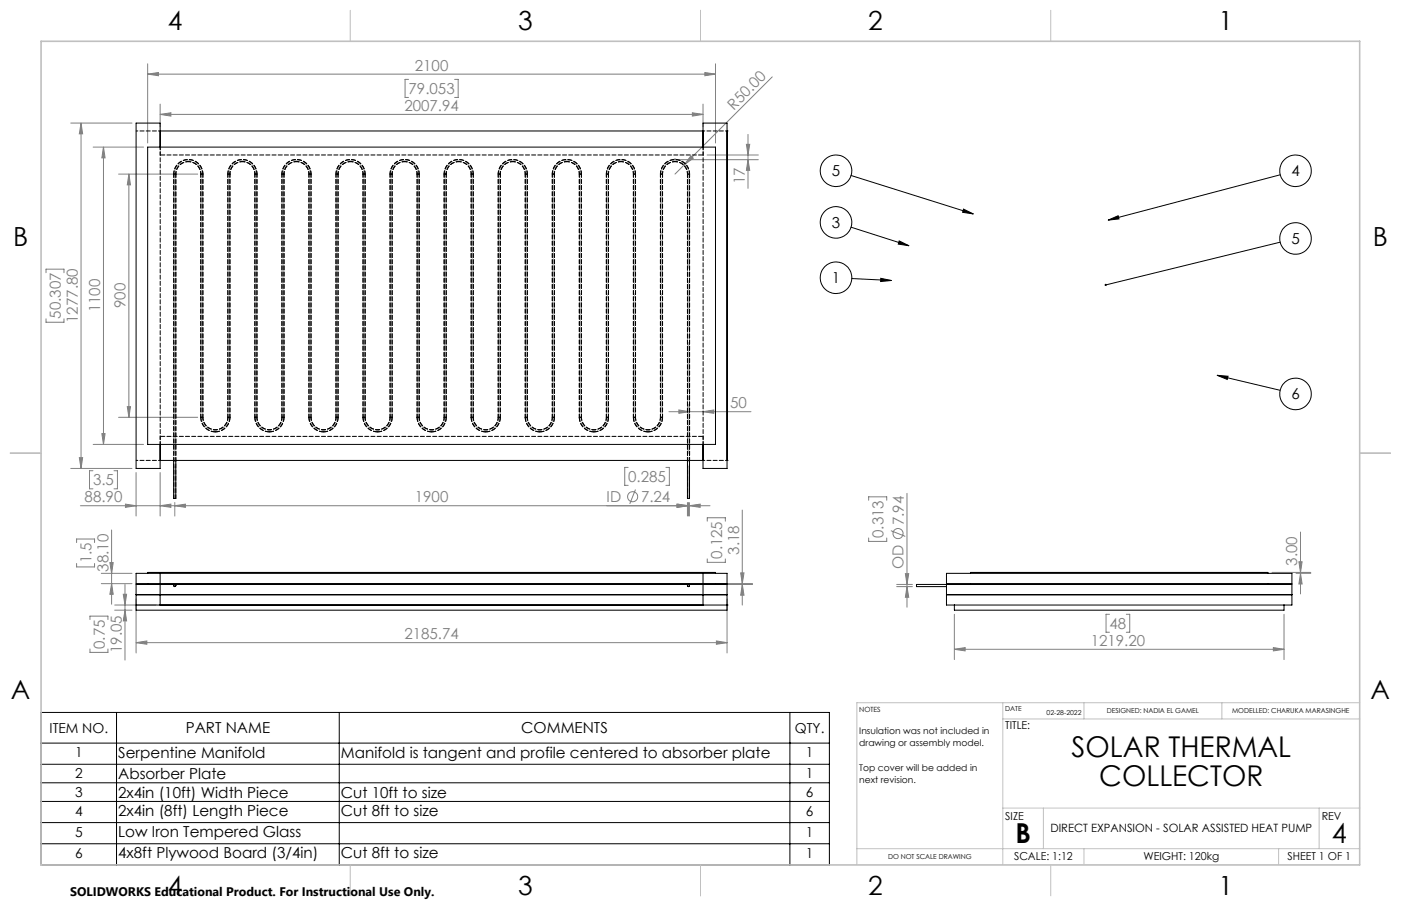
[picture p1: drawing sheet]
<svg xmlns="http://www.w3.org/2000/svg" width="432mm" height="279mm" viewBox="0 0 432 279" stroke-linecap="round" stroke-linejoin="round" font-family="sans-serif">
<g fill="none" stroke="#808080" stroke-width=".31">
<path d="M45.5 19.7v24.4M220.5 19.7v24.4M21.8 38h18.9M25 38l.5 3.3h-1.1zM25 38v106.5M45.5 22.9l3.3-.5v1zM45.5 22.9h175M49.4 35.3l3.3-.5v1zM49.4 32.1v7M49.4 35.3h167.3M125.9 24.5h-1.1v5.6h1.1M140.1 24.5h1.1v5.6h-1.1"/>
<path d="M213.4 34.8l3.3 .5-3.3 .5zM216.7 32.1v7M217.2 22.4l3.3 .5-3.3 .5zM238 23.7l-30 30M28.7 45.4h15.5M31.9 45.4l.5 3.3h-1zM31.9 45.4v91.7M36.5 53.7h24.4M39.7 53.7l.5 3.3h-1zM39.7 53.7v75M209.3 49.2h24.4M212.9 48l.8 .8-2.7 2z"/>
<path d="M217.9 47.8h15.8M230 44.5h1.1l-.6 3.3zM230.5 41.5v16.6M230.5 49.2l.6 3.3h-1.1zM14.2 84.1v-1.1h5.5v1.1M14.2 98.3v1.1h5.5v-1.1M28.7 137.1h15.5M31.4 133.7h1l-.5 3.4zM36.5 128.7h24.4M39.2 125.4h1l-.5 3.3zM206.2 127h25.3M209.2 126.4l3.3 .6-3.3 .5z"/>
<path d="M216.7 127l3.3-.6v1.1zM21.8 144.5h18.9M24.4 141.1h1.1l-.5 3.4zM28.6 145.2h-1v5.5h1M35.1 145.2h1.1v5.5h-1.1M38.7 155.5l3.2 .5-3.2 .5zM41.9 145.7v13.4M49.4 156l3.3-.5v1zM49.4 145.7v13.4M53.9 156l3.2-.5v1zM53.9 155v4.1M193.6 144.1h-1.1v5.6h1.1"/>
<path d="M195.9 151l-1.8 4.4M205.2 144.1h1.1v5.6h-1.1M208.6 155.5l3.3 .5-3.3 .5zM208.9 155.5l3.3 .5-3.3 .5zM211.9 155v4.1M212.2 155v4.1M212.5 156l3.3-.5v1zM212.5 155v4.1M218.8 156h-194M228.8 157.3v29.3M267.7 154.3v-1.1h5.6v1.1M279.5 152.2v35.1"/>
<path d="M23.6 167.3v-1.1h5.5v1.1M23.6 173.8v1h5.5v-1M31.2 176.8h9.5M31.2 180h9.5M33.9 173.5h1l-.5 3.3zM34.4 180l.5 3.3h-1zM34.4 163.4v22.9M50.6 180h181.4M218 160.7v-1h5.6v1M218 172.4v1h5.6v-1M228.3 176.7h1l-.5 3.3zM267.7 165.9v1.1h5.6v-1.1"/>
<path d="M274.6 163.7l4.4 1.7M279 176.9h1.1l-.6 3.3zM392 176.5h12M399.5 176.8h4.5M400.3 173.2h1l-.5 3.3zM400.8 176.8l.5 3.3h-1zM400.8 164.1v19.1M27.7 191.1v-1.1h5.6v1.1M35.3 188.2h5.4M35.3 186.6h12.8M38 183.3h1l-.5 3.3zM38.5 188.2l.5 3.3h-1z"/>
<path d="M38.5 180.2v23.4M41.9 198.2l3.4-.5v1zM41.9 184.7v16.7M41.9 198.2h182.2M217.9 180.2h14.1M220.8 197.7l3.3 .5-3.3 .5zM224.1 184.7v16.7M228.8 180.2l.5 3.4h-1zM276.4 180.9h4.8M276.4 180.2h4.8M279.5 180.9l.6 3.3h-1.1zM294.1 189.4v14"/>
<path d="M341.9 189.4h-1v5.6h1M347.1 189.4h1.1v5.6h-1.1M392.5 199.7l3.2 .5-3.2 .5zM395.7 189.4v14M27.7 200.1v1.1h5.6v-1.1M294.1 200.2l3.4-.5v1zM294.1 200.2h101.6"/>
<circle cx="195" cy="153.2" r="1.56"/>
<circle cx="276.8" cy="164.5" r="1.55"/>
</g>
<g fill="none" stroke="#000" stroke-width=".31">
<path d="M262.3 54.1l37.7 11.9M394.6 53.9l-53 14M262.3 70.1l17.8 5.7M277.1 74.3l3 1.5-3.2-.5zM297 64.5l3 1.5-3.3-.5zM341.6 67.9l3-1.4 .3 1zM394.6 74.7l-53.8 13.2M262.5 85.9l12.2 .6M271.5 85.8l3.2 .7-3.3 .3zM375.1 115.7l19.4 4.7M375.1 115.7l3.4 .3-.3 1zM12.7 219.7h242.9v47h-242.9z"/>
<path d="M35.9 219.7v47M104.6 219.7v47M243.5 219.7v47M12.7 229.2h242.9M12.7 235.7h242.9M12.7 241.4h242.9M12.7 247.2h242.9M12.7 253.7h242.9M12.7 260.2h242.9"/>
<circle cx="257.7" cy="52.7" r="4.9"/>
<circle cx="399.3" cy="52.7" r="4.9"/>
<circle cx="257.7" cy="68.6" r="4.9"/>
<circle cx="399.3" cy="73.5" r="4.9"/>
<circle cx="257.7" cy="85.7" r="4.9"/>
<circle cx="399.3" cy="121.5" r="4.9"/>
</g>
<g fill="none" stroke="#c0c0c0" stroke-width=".31" stroke-dasharray="15.2 1.3 1.3 1.3" stroke-dashoffset="10.6" stroke-linecap="butt">
<path d="M62.2 53.7a4.2 4.2 0 0 0-4.2-4.2 4.2 4.2 0 0 0-4.1 4.2M78.9 53.7a4.2 4.2 0 0 0-4.2-4.2 4.2 4.2 0 0 0-4.2 4.2M95.5 53.7a4.2 4.2 0 0 0-4.1-4.2 4.2 4.2 0 0 0-4.2 4.2M112.2 53.7a4.2 4.2 0 0 0-4.2-4.2 4.2 4.2 0 0 0-4.1 4.2M128.9 53.7a4.2 4.2 0 0 0-4.2-4.2 4.2 4.2 0 0 0-4.2 4.2M145.5 53.7a4.2 4.2 0 0 0-4.1-4.2 4.2 4.2 0 0 0-4.2 4.2M162.2 53.7a4.2 4.2 0 0 0-4.2-4.2 4.2 4.2 0 0 0-4.1 4.2M178.9 53.7a4.2 4.2 0 0 0-4.2-4.2 4.2 4.2 0 0 0-4.2 4.2M195.5 53.7a4.2 4.2 0 0 0-4.1-4.2 4.2 4.2 0 0 0-4.2 4.2M212.2 53.7a4.2 4.2 0 0 0-4.2-4.2 4.2 4.2 0 0 0-4.1 4.2M70.5 128.7a4.2 4.2 0 0 1-4.1 4.2 4.2 4.2 0 0 1-4.2-4.2M87.2 128.7a4.2 4.2 0 0 1-4.2 4.2 4.2 4.2 0 0 1-4.1-4.2"/>
<path d="M103.9 128.7a4.2 4.2 0 0 1-4.2 4.2 4.2 4.2 0 0 1-4.2-4.2M120.5 128.7a4.2 4.2 0 0 1-4.1 4.2 4.2 4.2 0 0 1-4.2-4.2M137.2 128.7a4.2 4.2 0 0 1-4.2 4.2 4.2 4.2 0 0 1-4.1-4.2M153.9 128.7a4.2 4.2 0 0 1-4.2 4.2 4.2 4.2 0 0 1-4.2-4.2M170.5 128.7a4.2 4.2 0 0 1-4.1 4.2 4.2 4.2 0 0 1-4.2-4.2M187.2 128.7a4.2 4.2 0 0 1-4.2 4.2 4.2 4.2 0 0 1-4.1-4.2M203.9 128.7a4.2 4.2 0 0 1-4.2 4.2 4.2 4.2 0 0 1-4.2-4.2"/>
</g>
<g fill="none" stroke="#c0c0c0" stroke-width=".31">
<path d="M108 3.2v9.5M215.9 3.2v9.5M323.8 3.2v9.5M207.5 49.2h1M207.7 48.9l.7 .7M208 48.7v1M208.4 48.9l-.7 .7M3.1 139.7h9.6M419.1 139.7h9.5M309.1 216.7v50M334.1 216.7v5M376.6 216.7v5"/>
<path d="M419.1 216.7h-155v50M309.1 221.7h110M309.1 249.2h110M321.6 249.2v12.5M406.6 249.2v12.5M108 266.7v9.6M215.9 266.7v9.6M264.1 261.7h155M323.8 266.7v9.6M334.1 261.7v5M394.1 261.7v5"/>
</g>
<path d="M53.9 53.7v100M212.2 153.7v-100" fill="none" stroke="#c0c0c0" stroke-width=".31" stroke-dasharray="15.2 1.3 1.3 1.3" stroke-dashoffset="5.2"/>
<g fill="none" stroke="#c0c0c0" stroke-width=".31" stroke-dasharray="15.2 1.3 1.3 1.3" stroke-dashoffset="-1.3">
<path d="M70.5 53.7v75M87.2 53.7v75M103.9 53.7v75M120.5 53.7v75M137.2 53.7v75M153.9 53.7v75M170.5 53.7v75M187.2 53.7v75M203.9 53.7v75M62.2 128.7v-75M78.9 128.7v-75M95.5 128.7v-75"/>
<path d="M112.2 128.7v-75M128.9 128.7v-75M145.5 128.7v-75M162.2 128.7v-75M178.9 128.7v-75M195.5 128.7v-75"/>
</g>
<path d="M12.7 12.7h406.4v254h-406.4z" fill="none" stroke="#c0c0c0" stroke-width=".5"/>
<path d="M297 64.5l3 1.5-3.3-.5zM277.1 74.3l3 1.5-3.2-.5zM341.6 67.9l3-1.4 .3 1zM375.1 115.7l3.4 .3-.3 1zM340.6 87.6l-.1 .3h.3h-.3a.34 .34 0 0 0 .4 .3 .34 .34 0 0 0 .2-.5 .34 .34 0 0 0-.5-.1zM271.5 85.8l3.2 .7-3.3 .3z" fill="#000"/>
<g fill="#808080">
<path d="M212.9 48l.8 .8-2.7 2z"/>
<path d="M53.9 156l3.2-.5v1zM208.9 155.5l3.3 .5-3.3 .5z"/>
<path d="M230.5 49.2l.6 3.3h-1.1zM230 44.5h1.1l-.6 3.3z"/>
<path d="M39.2 125.4h1l-.5 3.3zM39.7 53.7l.5 3.3h-1z"/>
<path d="M49.4 156l3.3-.5v1zM38.7 155.5l3.2 .5-3.2 .5z"/>
<path d="M41.9 198.2l3.4-.5v1zM220.8 197.7l3.3 .5-3.3 .5zM49.4 35.3l3.3-.5v1zM213.4 34.8l3.3 .5-3.3 .5zM208.6 155.5l3.3 .5-3.3 .5zM212.5 156l3.3-.5v1zM294.1 200.2l3.4-.5v1zM392.5 199.7l3.2 .5-3.2 .5z"/>
<path d="M209.2 126.4l3.3 .6-3.3 .5zM216.7 127l3.3-.6v1.1z"/>
<path d="M217.2 22.4l3.3 .5-3.3 .5zM45.5 22.9l3.3-.5v1z"/>
<path d="M38.5 188.2l.5 3.3h-1zM38 183.3h1l-.5 3.3zM279.5 180.9l.6 3.3h-1.1zM279 176.9h1.1l-.6 3.3z"/>
<path d="M400.3 173.2h1l-.5 3.3zM400.8 176.8l.5 3.3h-1z"/>
<path d="M33.9 173.5h1l-.5 3.3zM34.4 180l.5 3.3h-1zM228.3 176.7h1l-.5 3.3zM228.8 180.2l.5 3.4h-1zM31.9 45.4l.5 3.3h-1zM31.4 133.7h1l-.5 3.4zM25 38l.5 3.3h-1.1zM24.4 141.1h1.1l-.5 3.4z"/>
</g>
<g fill="none" stroke="#000" stroke-width=".31">
<path d="M45.5 45.4h175v91.7h-175zM49.4 45.4v-7.4h-7.5v106.5h7.5v-7.4M49.4 40.4h167.3M216.7 45.4v-7.4h7.4v106.5h-7.4v-7.4M224.1 40.4h.1M49.4 142h167.3M53.5 142v11.7h.7v-11.7M211.9 142v11.7h.6v-11.7M224.1 142h.1M41.9 176.8h182.2v3.2h-182.2zM45.5 176.8v-.3h175v.3M45.5 180v.2"/>
<path d="M49.4 176.8v3.2M216.7 176.8v3.2M220.5 180v.2M291.7 176.8h106.5v3.2h-106.5zM299.1 176.8v-.3h91.7v.3M299.1 180v.2M390.8 180v.2M41.9 180.2h182.2v8h-182.2zM41.9 186.6h182.2M41.9 183.4h182.2M49.4 180.2v6.4M216.7 180.2v6.4"/>
<path d="M224.1 186.6h.1M291.7 180.2v6.4h106.5v-6.4h-115.7v.7h9.2M291.7 183.4h106.5M294.1 186.6v1.6h101.6v-1.6"/>
<circle cx="53.8" cy="180.6" r=".34"/>
<circle cx="53.9" cy="180.6" r=".3"/>
<circle cx="212.2" cy="180.6" r=".31"/>
<circle cx="212.2" cy="180.6" r=".34"/>
</g>
<g fill="none" stroke="#000" stroke-width=".31" stroke-dasharray="1.3 .6" stroke-dashoffset=".7">
<path d="M49.4 40.4h-7.4M54.2 53.7h-.7h.7M61.9 53.7h.6h-.6M70.9 53.7h-.7h.7M78.5 53.7h.7h-.7M87.5 53.7h-.6h.6M95.2 53.7h.7h-.7M104.2 53.7h-.7h.7M111.9 53.7h.6h-.6M120.9 53.7h-.7h.7M128.5 53.7h.7h-.7M137.5 53.7h-.6h.6"/>
<path d="M145.2 53.7h.7h-.7M154.2 53.7h-.7h.7M161.9 53.7h.6h-.6M170.9 53.7h-.7h.7M178.5 53.7h.7h-.7M187.5 53.7h-.6h.6M195.2 53.7h.7h-.7M204.2 53.7h-.7h.7M211.9 53.7h.6h-.6M224.1 40.4h-7.4M61.9 128.7h.6h-.6M70.9 128.7h-.7h.7"/>
<path d="M78.5 128.7h.7h-.7M87.5 128.7h-.6h.6M95.2 128.7h.7h-.7M104.2 128.7h-.7h.7M111.9 128.7h.6h-.6M120.9 128.7h-.7h.7M128.5 128.7h.7h-.7M137.5 128.7h-.6h.6M145.2 128.7h.7h-.7M154.2 128.7h-.7h.7M161.9 128.7h.6h-.6M170.9 128.7h-.7h.7"/>
<path d="M178.5 128.7h.7h-.7M187.5 128.7h-.6h.6M195.2 128.7h.7h-.7M204.2 128.7h-.7h.7M42 142h7.4M216.7 142h7.4"/>
</g>
<g fill="none" stroke="#000" stroke-width=".31" stroke-dasharray="1.3 .6" stroke-dashoffset=".6">
<path d="M53.6 53.7h.6h-.6M61.9 53.7h.6h-.6M70.2 53.7h.6h-.6M78.6 53.7h.6h-.6M86.9 53.7h.6h-.6M95.2 53.7h.6h-.6M103.6 53.7h.6h-.6M111.9 53.7h.6h-.6M120.2 53.7h.6h-.6M128.6 53.7h.6h-.6M136.9 53.7h.6h-.6M145.2 53.7h.6h-.6"/>
<path d="M153.6 53.7h.6h-.6M161.9 53.7h.6h-.6M170.2 53.7h.6h-.6M178.6 53.7h.6h-.6M186.9 53.7h.6h-.6M195.2 53.7h.6h-.6M203.6 53.7h.6h-.6M211.9 53.7h.6h-.6M62.5 128.7h-.6h.6M70.8 128.7h-.6h.6M79.2 128.7h-.6h.6M87.5 128.7h-.6h.6"/>
<path d="M95.8 128.7h-.6h.6M104.2 128.7h-.6h.6M112.5 128.7h-.6h.6M120.8 128.7h-.6h.6M129.2 128.7h-.6h.6M137.5 128.7h-.6h.6M145.8 128.7h-.6h.6M154.2 128.7h-.6h.6M162.5 128.7h-.6h.6M170.8 128.7h-.6h.6M179.2 128.7h-.6h.6M187.5 128.7h-.6h.6"/>
<path d="M195.8 128.7h-.6h.6M204.2 128.7h-.6h.6"/>
</g>
<path d="M49.4 47.8h167.3M49.4 134.6h167.3" fill="none" stroke="#000" stroke-width=".31" stroke-dasharray="1.3 .6" stroke-dashoffset="-.2"/>
<path d="M49.4 47.8v-2.4M216.7 47.8v-2.4M49.4 137v-2.4M216.7 137v-2.4" fill="none" stroke="#000" stroke-width=".31" stroke-dasharray="1.3 .6" stroke-dashoffset=".4"/>
<g fill="none" stroke="#000" stroke-width=".31" stroke-dasharray="1.3 .6" stroke-dashoffset=".5">
<path d="M54.2 53.7a3.9 3.9 0 0 1 3.8-3.9M54.2 53.7a3.8 3.8 0 0 1 3.8-3.9M58 49.8a3.8 3.8 0 0 1 3.9 3.9M58 49.8a3.9 3.9 0 0 1 3.9 3.9M70.8 53.7a3.9 3.9 0 0 1 3.9-3.9M70.9 53.7a3.8 3.8 0 0 1 3.8-3.9M74.7 49.8a3.8 3.8 0 0 1 3.8 3.9M74.7 49.8a3.9 3.9 0 0 1 3.9 3.9M87.5 53.7a3.9 3.9 0 0 1 3.9-3.9M87.5 53.7a3.8 3.8 0 0 1 3.9-3.9M91.4 49.8a3.8 3.8 0 0 1 3.8 3.9M91.4 49.8a3.9 3.9 0 0 1 3.8 3.9"/>
<path d="M104.2 53.7a3.9 3.9 0 0 1 3.8-3.9M104.2 53.7a3.8 3.8 0 0 1 3.8-3.9M108 49.8a3.8 3.8 0 0 1 3.9 3.9M108 49.8a3.9 3.9 0 0 1 3.9 3.9M120.8 53.7a3.9 3.9 0 0 1 3.9-3.9M120.9 53.7a3.8 3.8 0 0 1 3.8-3.9M124.7 49.8a3.8 3.8 0 0 1 3.8 3.9M124.7 49.8a3.9 3.9 0 0 1 3.9 3.9M137.5 53.7a3.9 3.9 0 0 1 3.9-3.9M137.5 53.7a3.8 3.8 0 0 1 3.9-3.9M141.4 49.8a3.8 3.8 0 0 1 3.8 3.9M141.4 49.8a3.9 3.9 0 0 1 3.8 3.9"/>
<path d="M154.2 53.7a3.9 3.9 0 0 1 3.8-3.9M154.2 53.7a3.8 3.8 0 0 1 3.8-3.9M158 49.8a3.8 3.8 0 0 1 3.9 3.9M158 49.8a3.9 3.9 0 0 1 3.9 3.9M170.8 53.7a3.9 3.9 0 0 1 3.9-3.9M170.9 53.7a3.8 3.8 0 0 1 3.8-3.9M174.7 49.8a3.8 3.8 0 0 1 3.8 3.9M174.7 49.8a3.9 3.9 0 0 1 3.9 3.9M187.5 53.7a3.9 3.9 0 0 1 3.9-3.9M187.5 53.7a3.8 3.8 0 0 1 3.9-3.9M191.4 49.8a3.8 3.8 0 0 1 3.8 3.9M191.4 49.8a3.9 3.9 0 0 1 3.8 3.9"/>
<path d="M204.2 53.7a3.9 3.9 0 0 1 3.8-3.9M204.2 53.7a3.8 3.8 0 0 1 3.8-3.9M208 49.8a3.8 3.8 0 0 1 3.9 3.9M208 49.8a3.9 3.9 0 0 1 3.9 3.9M49.4 137v-91.6M216.7 137v-91.6"/>
</g>
<g fill="none" stroke="#000" stroke-width=".31" stroke-dasharray="1.3 .6" stroke-dashoffset=".2">
<path d="M53.6 53.7v100M62.5 53.7a4.5 4.5 0 0 0-4.5-4.5 4.5 4.5 0 0 0-4.5 4.5M79.2 53.7a4.5 4.5 0 0 0-4.5-4.5 4.5 4.5 0 0 0-4.5 4.5M95.9 53.7a4.5 4.5 0 0 0-4.5-4.5 4.5 4.5 0 0 0-4.5 4.5M112.5 53.7a4.5 4.5 0 0 0-4.5-4.5 4.5 4.5 0 0 0-4.5 4.5M129.2 53.7a4.5 4.5 0 0 0-4.5-4.5 4.5 4.5 0 0 0-4.5 4.5M145.9 53.7a4.5 4.5 0 0 0-4.5-4.5 4.5 4.5 0 0 0-4.5 4.5M162.5 53.7a4.5 4.5 0 0 0-4.5-4.5 4.5 4.5 0 0 0-4.5 4.5M179.2 53.7a4.5 4.5 0 0 0-4.5-4.5 4.5 4.5 0 0 0-4.5 4.5M195.9 53.7a4.5 4.5 0 0 0-4.5-4.5 4.5 4.5 0 0 0-4.5 4.5M211.9 53.7v100M212.5 53.7a4.5 4.5 0 0 0-4.5-4.5 4.5 4.5 0 0 0-4.5 4.5"/>
<path d="M54.2 153.7v-100M212.5 153.7v-100"/>
</g>
<g fill="none" stroke="#000" stroke-width=".31" stroke-dasharray="1.3 .6" stroke-dashoffset=".3">
<path d="M53.5 53.7v88.3M61.9 53.7v75M62.5 53.7a4.5 4.5 0 0 0-4.5-4.5 4.5 4.5 0 0 0-4.4 4.5M70.2 53.7v75M78.5 53.7v75M78.6 53.7v75M79.2 53.7a4.5 4.5 0 0 0-4.5-4.5 4.5 4.5 0 0 0-4.5 4.5M86.9 53.7v75M95.2 53.7v75M95.8 53.7a4.5 4.5 0 0 0-4.4-4.5 4.5 4.5 0 0 0-4.5 4.5M103.5 53.7v75M103.6 53.7v75"/>
<path d="M111.9 53.7v75M112.5 53.7a4.5 4.5 0 0 0-4.5-4.5 4.5 4.5 0 0 0-4.4 4.5M120.2 53.7v75M128.5 53.7v75M128.6 53.7v75M129.2 53.7a4.5 4.5 0 0 0-4.5-4.5 4.5 4.5 0 0 0-4.5 4.5M136.9 53.7v75M145.2 53.7v75M145.8 53.7a4.5 4.5 0 0 0-4.4-4.5 4.5 4.5 0 0 0-4.5 4.5M153.5 53.7v75M153.6 53.7v75M161.9 53.7v75"/>
<path d="M162.5 53.7a4.5 4.5 0 0 0-4.5-4.5 4.5 4.5 0 0 0-4.4 4.5M170.2 53.7v75M178.5 53.7v75M178.6 53.7v75M179.2 53.7a4.5 4.5 0 0 0-4.5-4.5 4.5 4.5 0 0 0-4.5 4.5M186.9 53.7v75M195.2 53.7v75M195.8 53.7a4.5 4.5 0 0 0-4.4-4.5 4.5 4.5 0 0 0-4.5 4.5M203.5 53.7v75M203.6 53.7v75M211.9 53.7v88.3M212.5 53.7a4.5 4.5 0 0 0-4.5-4.5 4.5 4.5 0 0 0-4.4 4.5"/>
<path d="M62.5 128.7v-75M70.2 128.7a3.8 3.8 0 0 1-3.8 3.8 3.8 3.8 0 0 1-3.9-3.8M70.2 128.7a3.9 3.9 0 0 1-3.8 3.9 3.9 3.9 0 0 1-3.9-3.9M70.8 128.7v-75M70.9 128.7v-75M79.2 128.7v-75M86.9 128.7a3.8 3.8 0 0 1-3.9 3.8 3.8 3.8 0 0 1-3.8-3.8M86.9 128.7a3.9 3.9 0 0 1-3.9 3.9 3.9 3.9 0 0 1-3.8-3.9M87.5 128.7v-75M95.8 128.7v-75M95.9 128.7v-75M103.5 128.7a3.8 3.8 0 0 1-3.8 3.8 3.8 3.8 0 0 1-3.8-3.8"/>
<path d="M103.6 128.7a3.9 3.9 0 0 1-3.9 3.9 3.9 3.9 0 0 1-3.9-3.9M104.2 128.7v-75M112.5 128.7v-75M120.2 128.7a3.8 3.8 0 0 1-3.8 3.8 3.8 3.8 0 0 1-3.9-3.8M120.2 128.7a3.9 3.9 0 0 1-3.8 3.9 3.9 3.9 0 0 1-3.9-3.9M120.8 128.7v-75M120.9 128.7v-75M129.2 128.7v-75M136.9 128.7a3.8 3.8 0 0 1-3.9 3.8 3.8 3.8 0 0 1-3.8-3.8M136.9 128.7a3.9 3.9 0 0 1-3.9 3.9 3.9 3.9 0 0 1-3.8-3.9M137.5 128.7v-75M145.8 128.7v-75"/>
<path d="M145.9 128.7v-75M153.5 128.7a3.8 3.8 0 0 1-3.8 3.8 3.8 3.8 0 0 1-3.8-3.8M153.6 128.7a3.9 3.9 0 0 1-3.9 3.9 3.9 3.9 0 0 1-3.9-3.9M154.2 128.7v-75M162.5 128.7v-75M170.2 128.7a3.8 3.8 0 0 1-3.8 3.8 3.8 3.8 0 0 1-3.9-3.8M170.2 128.7a3.9 3.9 0 0 1-3.8 3.9 3.9 3.9 0 0 1-3.9-3.9M170.8 128.7v-75M170.9 128.7v-75M179.2 128.7v-75M186.9 128.7a3.8 3.8 0 0 1-3.9 3.8 3.8 3.8 0 0 1-3.8-3.8M186.9 128.7a3.9 3.9 0 0 1-3.9 3.9 3.9 3.9 0 0 1-3.8-3.9"/>
<path d="M187.5 128.7v-75M195.8 128.7v-75M195.9 128.7v-75M203.5 128.7a3.8 3.8 0 0 1-3.8 3.8 3.8 3.8 0 0 1-3.8-3.8M203.6 128.7a3.9 3.9 0 0 1-3.9 3.9 3.9 3.9 0 0 1-3.9-3.9M204.2 128.7v-75M54.2 142v-88.3M212.5 142v-88.3"/>
</g>
<g fill="none" stroke="#000" stroke-width=".31" stroke-dasharray="1.3 .6">
<path d="M61.9 128.7a4.5 4.5 0 0 0 4.5 4.5M66.4 133.2a4.5 4.5 0 0 0 4.5-4.5M66.4 133.2a4.5 4.5 0 0 0 4.4-4.5M78.5 128.7a4.5 4.5 0 0 0 4.5 4.5M78.6 128.7a4.5 4.5 0 0 0 4.4 4.5M83 133.2a4.5 4.5 0 0 0 4.5-4.5M95.2 128.7a4.5 4.5 0 0 0 4.5 4.5M99.7 133.2a4.5 4.5 0 0 0 4.5-4.5M111.9 128.7a4.5 4.5 0 0 0 4.5 4.5M116.4 133.2a4.5 4.5 0 0 0 4.5-4.5M116.4 133.2a4.5 4.5 0 0 0 4.4-4.5M128.5 128.7a4.5 4.5 0 0 0 4.5 4.5"/>
<path d="M128.6 128.7a4.5 4.5 0 0 0 4.4 4.5M133 133.2a4.5 4.5 0 0 0 4.5-4.5M145.2 128.7a4.5 4.5 0 0 0 4.5 4.5M149.7 133.2a4.5 4.5 0 0 0 4.5-4.5M161.9 128.7a4.5 4.5 0 0 0 4.5 4.5M166.4 133.2a4.5 4.5 0 0 0 4.5-4.5M166.4 133.2a4.5 4.5 0 0 0 4.4-4.5M178.5 128.7a4.5 4.5 0 0 0 4.5 4.5M178.6 128.7a4.5 4.5 0 0 0 4.4 4.5M183 133.2a4.5 4.5 0 0 0 4.5-4.5M195.2 128.7a4.5 4.5 0 0 0 4.5 4.5M199.7 133.2a4.5 4.5 0 0 0 4.5-4.5"/>
</g>
<g font-size="8.8">
<text x="330.3" y="233.5">SOLAR THERMAL</text>
<text x="338.8" y="242.4">COLLECTOR</text>
</g>
<g font-size="8.5">
<text x="313" y="259.9">B</text>
<text x="410.5" y="259.9">4</text>
</g>
<g font-size="8.1">
<text x="51.7" y="9.3">4</text>
<text x="159.7" y="9.3">3</text>
<text x="267.6" y="9.3">2</text>
<text x="375.6" y="9.3">1</text>
<text x="4" y="76">B</text>
<text x="423.1" y="76">B</text>
<text x="3.3" y="215.7">A</text>
<text x="422.4" y="215.7">A</text>
<text x="51.7" y="276">4</text>
<text x="159.7" y="276">3</text>
<text x="267.6" y="276">2</text>
<text x="375.6" y="276">1</text>
</g>
<g font-size="4.7" fill="#808080">
<text x="127.9" y="21.8">2100</text>
<text x="125.9" y="29">79.053</text>
<text x="124.6" y="34.3">2007.94</text>
<text x="226.2" y="34.1" transform="rotate(-45 226.2 34.1)">R50.00</text>
<text x="229.6" y="56.8" transform="rotate(-90 229.6 56.8)">17</text>
<text x="38.7" y="95.1" transform="rotate(-90 38.7 95.1)">900</text>
<text x="18.7" y="98.3" transform="rotate(-90 18.7 98.3)">50.307</text>
<text x="24" y="99.6" transform="rotate(-90 24 99.6)">1277.80</text>
<text x="30.9" y="96.4" transform="rotate(-90 30.9 96.4)">1100</text>
<text x="225" y="125.9">50</text>
<text x="28.7" y="149.7">3.5</text>
<text x="193.6" y="148.7">0.285</text>
<text x="26.1" y="154.9">88.90</text>
<text x="127.9" y="154.9">1900</text>
<text x="187" y="154.9">ID</text>
<text x="197.6" y="154.9">7.24</text>
<text x="278.6" y="162" transform="rotate(-90 278.6 162)">7.94</text>
<text x="272.3" y="165.9" transform="rotate(-90 272.3 165.9)">0.313</text>
<text x="28.2" y="173.8" transform="rotate(-90 28.2 173.8)">1.5</text>
<text x="222.5" y="172.3" transform="rotate(-90 222.5 172.3)">0.125</text>
<text x="227.8" y="171.1" transform="rotate(-90 227.8 171.1)">3.18</text>
<text x="33.4" y="176.3" transform="rotate(-90 33.4 176.3)">38.10</text>
<text x="278.5" y="175.5" transform="rotate(-90 278.5 175.5)">OD</text>
<text x="399.8" y="174.4" transform="rotate(-90 399.8 174.4)">3.00</text>
<text x="124.6" y="197.1">2185.74</text>
<text x="342" y="194">48</text>
<text x="32.3" y="200.1" transform="rotate(-90 32.3 200.1)">0.75</text>
<text x="37.5" y="201.4" transform="rotate(-90 37.5 201.4)">19.05</text>
<text x="336.2" y="199.2">1219.20</text>
</g>
<g font-size="4.7">
<text x="256.4" y="54.3">5</text>
<text x="398" y="54.3">4</text>
<text x="256.4" y="70.2">3</text>
<text x="398" y="75.2">5</text>
<text x="256.4" y="87.3">1</text>
<text x="398" y="123.1">6</text>
<text x="57.2" y="226.1">PART NAME</text>
<text x="160.7" y="226.1">COMMENTS</text>
<text x="36.4" y="233.6">Serpentine Manifold</text>
<text x="105.1" y="233.6">Manifold is tangent and profile centered to absorber plate</text>
<text x="36.4" y="240.2">Absorber Plate</text>
<text x="36.4" y="245.9">2x4in (10ft) Width Piece</text>
<text x="105.1" y="245.9">Cut 10ft to size</text>
<text x="36.4" y="251.6">2x4in (8ft) Length Piece</text>
<text x="105.1" y="251.6">Cut 8ft to size</text>
<text x="36.4" y="258.2">Low Iron Tempered Glass</text>
<text x="36.4" y="264.7">4x8ft Plywood Board (3/4in)</text>
<text x="105.1" y="264.7">Cut 8ft to size</text>
</g>
<g font-size="4.2">
<text x="15.3" y="225.9">ITEM NO.</text>
<text x="245" y="225.9">QTY.</text>
<text x="23.1" y="233.5">1</text>
<text x="248.4" y="233.5">1</text>
<text x="23.1" y="240">2</text>
<text x="23.1" y="245.8">3</text>
<text x="248.4" y="240.1">1</text>
<text x="248.4" y="245.8">6</text>
<text x="23.1" y="251.5">4</text>
<text x="248.4" y="251.5">6</text>
<text x="23.1" y="258">5</text>
<text x="248.4" y="258">1</text>
<text x="23.1" y="264.6">6</text>
<text x="248.4" y="264.6">1</text>
</g>
<text font-size="3.8" x="21.6" y="276.3">SOLIDWORKS Educational Product. For Instructional Use Only.</text>
<text font-size="3.5" x="323.7" y="256.4">DIRECT EXPANSION - SOLAR ASSISTED HEAT PUMP</text>
<g font-size="3.4">
<text x="309.8" y="224.9">TITLE:</text>
<text x="309.8" y="252.8">SIZE</text>
<text x="407.4" y="252.8">REV</text>
<text x="312.6" y="265.2">SCALE: 1:12</text>
<text x="352.4" y="265.2">WEIGHT: 120kg</text>
<text x="396.8" y="265.2">SHEET 1 OF 1</text>
</g>
<g font-size="2.8">
<text x="264.9" y="226.3">Insulation was not included in</text>
<text x="264.9" y="230.2">drawing or assembly model.</text>
<text x="264.9" y="237.8">Top cover will be added in</text>
<text x="264.9" y="241.6">next revision.</text>
</g>
<text font-size="2.2" x="264.9" y="219.6">NOTES</text>
<g font-size="2.1">
<text x="309.8" y="219.1">DATE</text>
<text x="322.6" y="220.5">02-28-2022</text>
<text x="341.2" y="219.8">DESIGNED: NADIA EL GAMEL</text>
<text x="379.7" y="219.8">MODELLED: CHARUKA MARASINGHE</text>
<text x="273.7" y="264.8">DO NOT SCALE DRAWING</text>
</g>
</svg>
